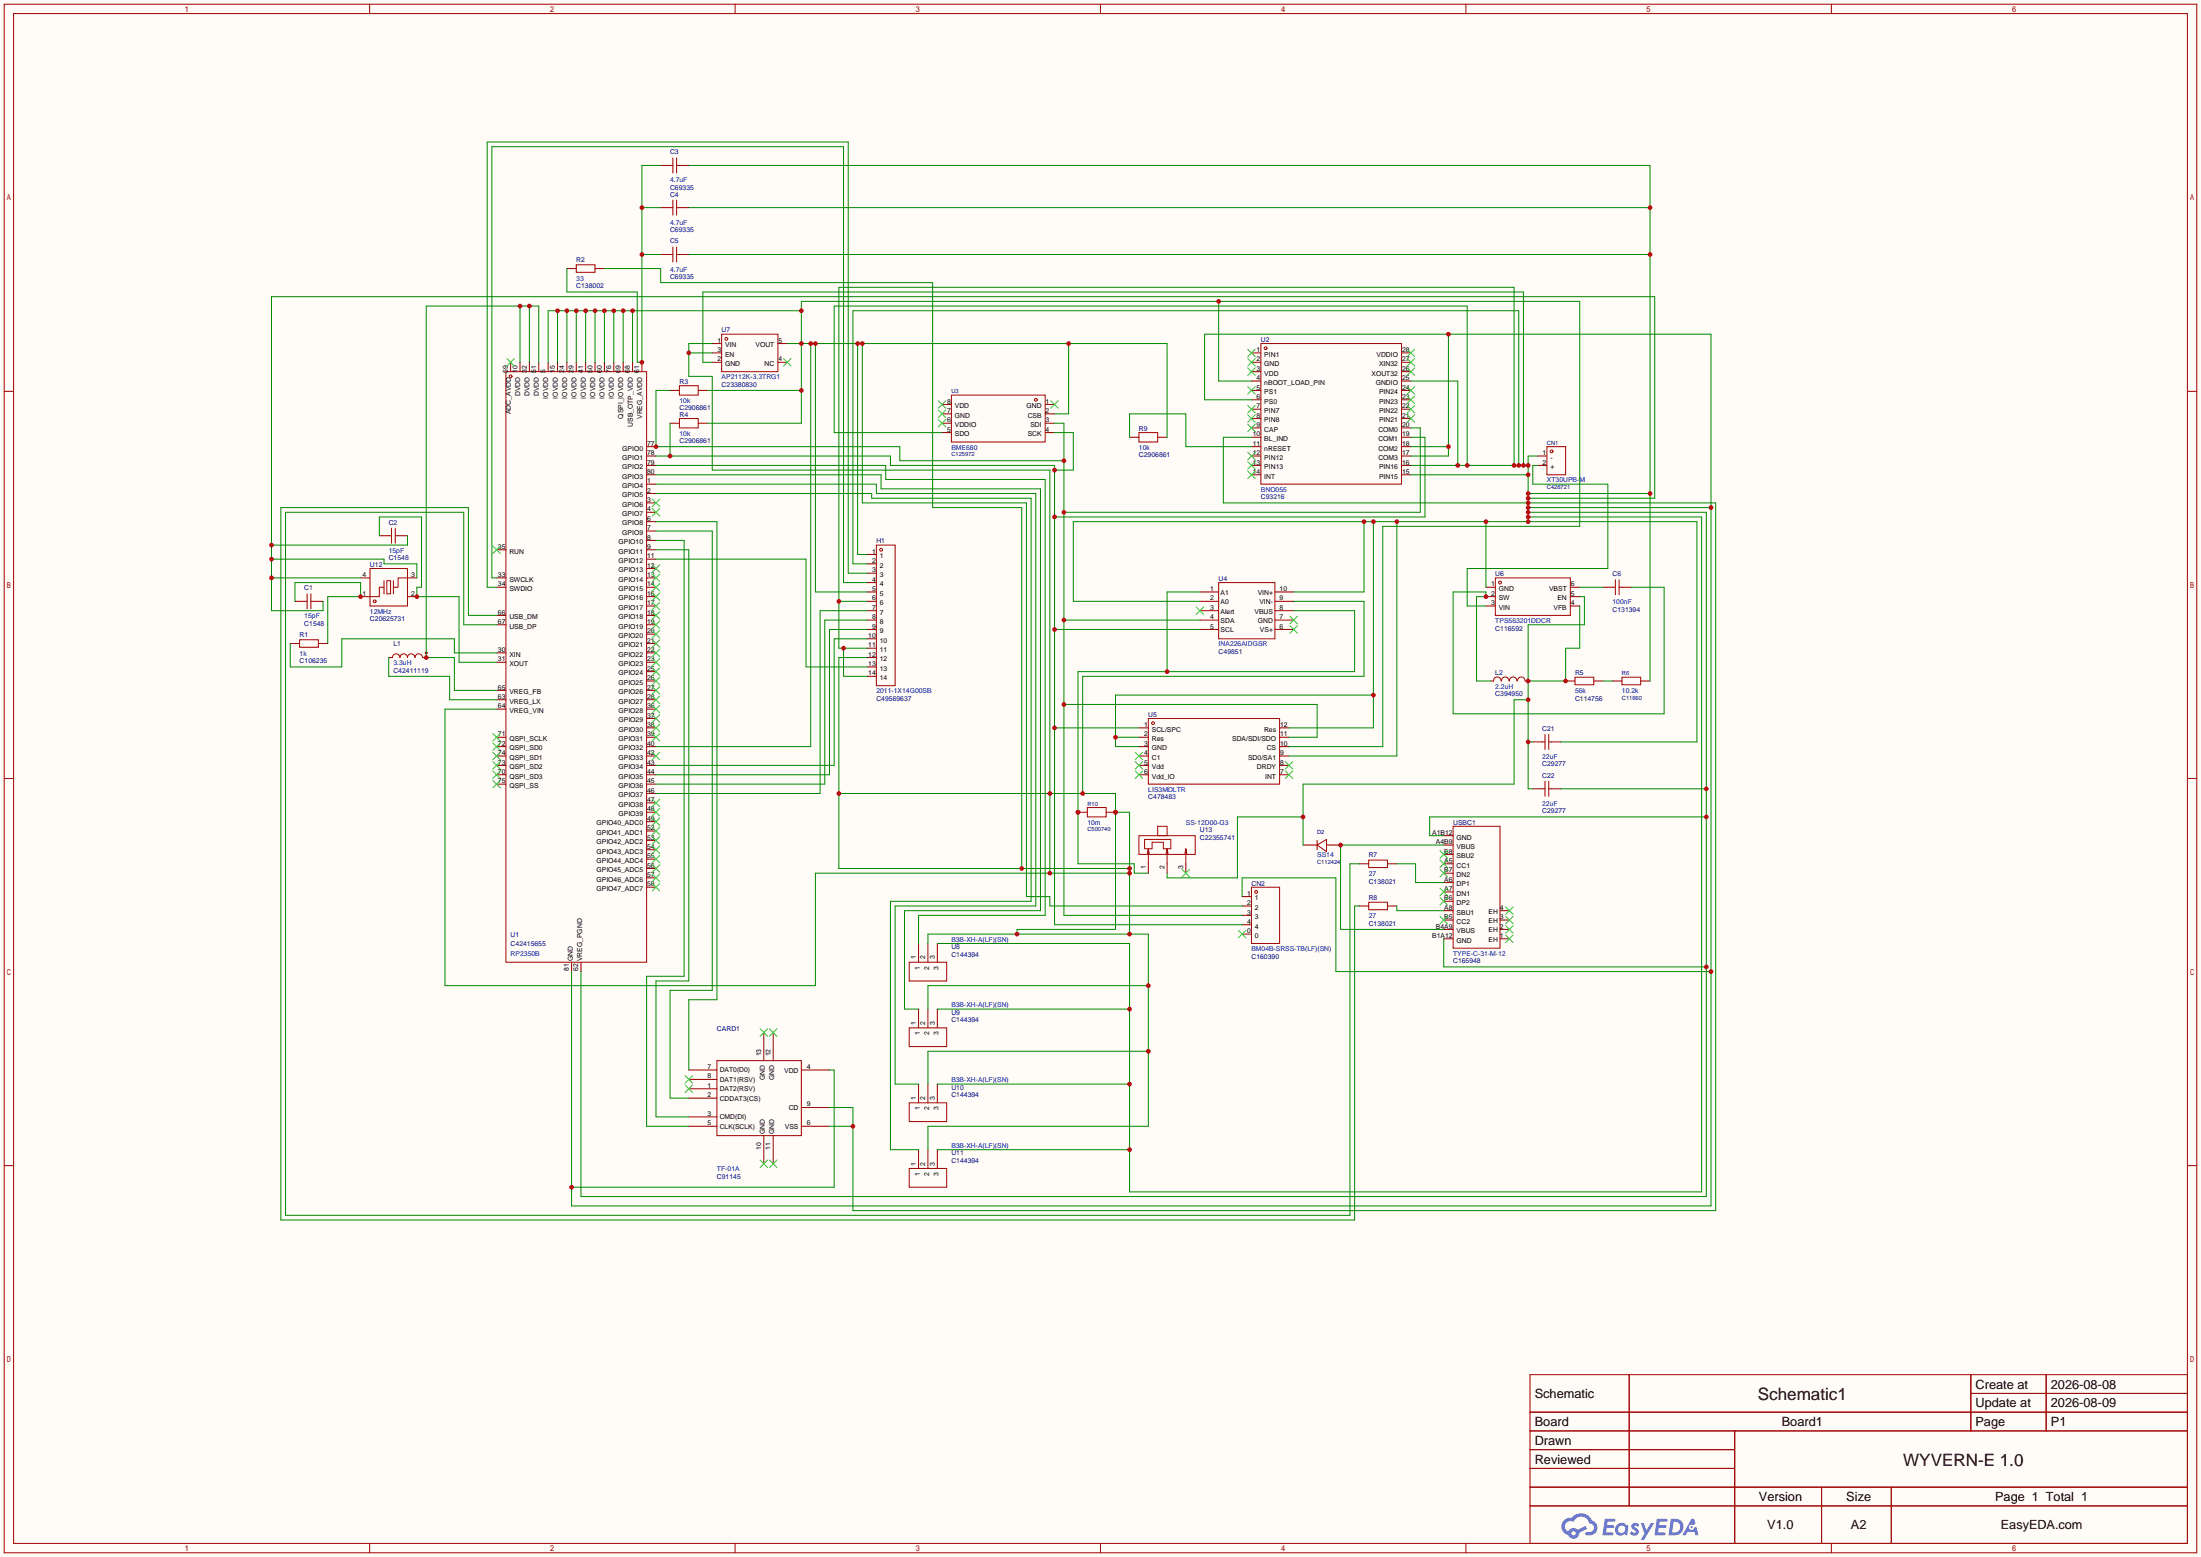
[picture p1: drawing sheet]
<svg xmlns="http://www.w3.org/2000/svg" width="596mm" height="422mm" viewBox="0 0 596 422" stroke-linecap="round" stroke-linejoin="round" font-family="sans-serif">
<path d="M0 0h596.1v421.9h-596.1z" fill="#fffcf7"/>
<g fill="none" stroke="#a10000" stroke-width=".27">
<path d="M1.1 1.1h593.9v419.7h-593.9zM3.7 3.7h588.8v414.5h-588.8zM100.1 1.1v2.6M199.1 1.1v2.6M298.1 1.1v2.6M397 1.1v2.6M496 1.1v2.6M1.1 106h2.6M592.5 106h2.5M1.1 210.9h2.6M592.5 210.9h2.5M1.1 315.8h2.6"/>
<path d="M592.5 315.8h2.5M414.4 372.5h178.1v45.7h-178.1zM441.3 372.5v35.6M533.8 372.5v15.2M533.8 377.6h58.7M554.2 372.5v15.2M414.4 382.7h178.1M414.4 387.7h178.1M414.4 392.8h55.4M414.4 397.9h55.4M469.8 387.7v30.5M100.1 418.2v2.6"/>
<path d="M199.1 418.2v2.6M298.1 418.2v2.6M397 418.2v2.6M414.4 403h178.1M414.4 408.1h178.1M493.4 403v15.2M496 418.2v2.6M512.2 403v15.2"/>
</g>
<g fill="#5487ff">
<path d="M442.1 412.9a1.3 1.3 0 0 1 1.9 .3l-.4 .6a.47 .47 0 0 0-.4-.5 .47 .47 0 0 0-.5 .3l.1 .2a1.28 1.28 0 0 1 .8 2 1.53 1.53 0 0 1-2.2-.3l.5-.6 .8 .5a.31 .31 0 0 0 .4-.3 .31 .31 0 0 0-.3-.4 1.12 1.12 0 0 1-.7-1.8z"/>
<path d="M444.4 412.7h.9l.6 2 1.2-2h.9l-2.7 4.5h-.9l1-1.6z"/>
<path d="M434.6 411.5h2.6a.4 .4 0 0 1 .4 .4 .4 .4 0 0 1-.4 .4h-1.8l-.1 1h1.6l.4 .4-.5 .4h-1.6l-.2 1.1 1.8 .1 .2 .5-.4 .2h-2.6z"/>
<path d="M448.7 411.5h2.6a.4 .4 0 0 1 .4 .4 .4 .4 0 0 1-.4 .4h-1.8l-.1 1h1.6l.4 .4-.4 .4h-1.7l-.2 1.1 1.8 .1 .2 .5-.4 .2h-2.6z"/>
<path d="M458.1 411.6h.8l.3 1.3-.6 .3a.75 .75 0 0 0-1.1 .3 .75 .75 0 0 0 .5 1.1 .75 .75 0 0 0 .9-.7l.5-.3 .6 2.4h-.8l-.3-.9h-1.8l-.5 .9h-1z"/>
<path d="M452.5 411.5l-.6 4.5h1.5a2.27 2.27 0 0 0 2.6-2.3 2.27 2.27 0 0 0-2.7-2.2zM453.3 412.3a1.5 1.5 0 0 1 1.8 1.6 1.5 1.5 0 0 1-1.9 1.3h-.3z"/>
<path d="M438 413.2a1.6 1.6 0 0 0-.4 2.3 1.6 1.6 0 0 0 2.4 .2l.7 .3 .3-2.5-.1-.2-.5-.1a1.58 1.58 0 0 0-2.4 0zM438.6 413.7a.99 .99 0 0 1 1.6 .6 .99 .99 0 0 1-1.3 1.1 .98 .98 0 0 1-.3-1.7z"/>
<path d="M423.6 411.9a2.37 2.37 0 0 0 1.1 4.1 1.54 1.54 0 0 0 1.8 .9 1.54 1.54 0 0 0 1.2-1.5l2.2-1.1-.5-.8-2 1a1.57 1.57 0 0 0-2.7 .5 1.5 1.5 0 0 1-.7-2.1 1.5 1.5 0 0 1 2.2-.5 2.27 2.27 0 0 1 2.3-1.4 2.27 2.27 0 0 1 2 1.8 1.23 1.23 0 0 1 1.2 1.6 1.23 1.23 0 0 1-1.8 .7 .47 .47 0 0 0-.5 .4 .47 .47 0 0 0 .4 .5 2.14 2.14 0 0 0 2.7-1.3 2.14 2.14 0 0 0-1.3-2.7 3.2 3.2 0 0 0-5.5-.7l-1.1 .1zM425.6 415.5a.6 .6 0 0 1 1.2 0 .6 .6 0 0 1-1.2 0z"/>
<circle cx="458.2" cy="413.8" r=".28"/>
</g>
<g fill="none" stroke="#a10000" stroke-width=".27">
<path d="M181.5 44.8h.7M181.5 56.3h.7M182.2 42.8v4.1M182.2 54.2v4.1M183.3 42.8v4.1M183.3 54.2v4.1M183.3 44.8h.7M183.3 56.3h.7M156.1 71.8h5.1v2h-5.1zM181.5 69h.7M182.2 66.9v4.1M183.3 66.9v4.1"/>
<path d="M183.3 69h.7M195.5 90.6h15.2v10.1h-15.2zM341.5 93.1h38.1v38.1h-38.1zM137 100.7h38.1v160h-38.1zM184 104.5h5.1v2.6h-5.1zM184 113.4h5.1v2.6h-5.1zM257.7 107.1h25.4v12.7h-25.4zM308.5 117.2h5.1v2.6h-5.1zM419 121h5.1v7.7h-5.1zM100.2 154.1h10.2v10.1h-10.2zM104 159.1h-1.3v2.6h-2.5M104 157.4v3.5"/>
<path d="M104.8 157.4h1v3.5h-1zM105.3 145.2h.7M106 143.1v4.1M106.6 157.4v3.5M107.1 143.1v4.1M107.1 145.2h.7M110.4 156.6h-2.6v2.5h-1.2M237.4 147.7h5v38.1h-5zM330.1 157.9h15.2v15.2h-15.2zM405 156.6h20.3v10.2h-20.3zM436.8 159.1h.7M437.5 157.1v4.1"/>
<path d="M438.5 157.1v4.1M438.5 159.1h.8M81.2 173.4h5v2h-5zM82.4 162.9h.8M83.2 160.9v4.1M84.2 160.9v4.1M84.2 162.9h.8M106.3 178.2a1.02 1.02 0 0 1 1-1 1.02 1.02 0 0 1 1 1 1.02 1.02 0 0 1 1-1 1.02 1.02 0 0 1 1.1 1 1.02 1.02 0 0 1 1-1 1.02 1.02 0 0 1 1 1 1.02 1.02 0 0 1 1-1 1.02 1.02 0 0 1 1 1M311 194.7h35.6v17.8h-35.6zM404.5 184.5a1.01 1.01 0 0 1 1-1.1 1.01 1.01 0 0 1 1 1.1M406.7 184.5a1.01 1.01 0 0 1 1-1.1 1.01 1.01 0 0 1 1 1.1M408.8 184.5a1.01 1.01 0 0 1 1-1.1 1.01 1.01 0 0 1 1.1 1.1"/>
<path d="M411 184.5a1.01 1.01 0 0 1 1-1.1 1.01 1.01 0 0 1 1 1.1M418.5 199v4.1M419.5 199v4.1M426.6 183.5h5.1v2h-5.1zM439.3 183.5h5.1v2h-5.1zM417.7 201h.8M417.7 213.7h.8M418.5 211.7v4.1M419.5 211.7v4.1M419.5 201h.7M419.5 213.7h.7M308.5 226.4h15.2v5.1h-15.2z"/>
<path d="M310 227.5h7.1v2.5h-2v-1.8h-3.1v1.8h-2zM311 230l-.2 1.3M311.3 231.3l-.3-1.3v4.1M313.6 223.9h2.5v2.5h-2.5zM316.1 230l-.3 1.3M316.4 231.3l-.3-1.3v4.1M321.2 230l-.3 1.3M321.4 231.3l-.2-1.3v4.1M356.7 229l2.6-1.5v3.3zM356.7 227.7v2.6M370.7 233h5.1v2.1h-5.1zM393.6 223.9h12.7v33h-12.7z"/>
<path d="M339 240.4h7.6v15.3h-7.6zM370.7 244.5h5.1v2h-5.1zM246.3 260.7h10.1v5.1h-10.1zM246.3 278.5h10.1v5.1h-10.1zM194.2 287.4h22.8v20.3h-22.8zM246.3 298.8h10.1v5.1h-10.1zM246.3 316.6h10.1v5.1h-10.1z"/>
<circle cx="196.7" cy="91.8" r=".38"/>
<circle cx="342.8" cy="94.4" r=".38"/>
<circle cx="138.3" cy="102" r=".38"/>
<circle cx="280.5" cy="108.3" r=".38"/>
<circle cx="420.2" cy="122.3" r=".38"/>
<circle cx="238.6" cy="149" r=".38"/>
<circle cx="406.3" cy="157.9" r=".38"/>
<circle cx="101.5" cy="162.9" r=".38"/>
<circle cx="115.4" cy="176.9" r=".25"/>
<circle cx="312.3" cy="196" r=".38"/>
<circle cx="340.2" cy="241.7" r=".38"/>
</g>
<g fill="none" stroke="#870000" stroke-width=".27">
<path d="M178.9 44.8h2.6M178.9 56.3h2.6M184 44.8h2.6M184 56.3h2.6M153.5 72.8h2.6M161.2 72.8h2.5M178.9 69h2.6M184 69h2.6M138.3 98.2v2.5M140.8 98.2v2.5M143.4 98.2v2.5M145.9 98.2v2.5"/>
<path d="M148.5 98.2v2.5M151 98.2v2.5M153.5 98.2v2.5M156.1 98.2v2.5M158.6 98.2v2.5M161.2 98.2v2.5M163.7 98.2v2.5M166.2 98.2v2.5M168.8 98.2v2.5M171.3 98.2v2.5M173.9 98.2v2.5M192.9 95.6h2.6"/>
<path d="M192.9 98.2h2.6M192.9 93.1h2.6M210.7 98.2h2.5M210.7 93.1h2.5M339 95.6h2.5M339 98.2h2.5M379.6 95.6h2.5M379.6 98.2h2.5M181.5 105.8h2.5M181.5 114.7h2.5M189.1 105.8h2.5M189.1 114.7h2.5"/>
<path d="M255.1 109.6h2.6M255.1 112.1h2.6M255.1 114.7h2.6M255.1 117.2h2.6M283.1 109.6h2.5M283.1 112.1h2.5M283.1 114.7h2.5M283.1 117.2h2.5M305.9 118.5h2.6M313.6 118.5h2.5M339 100.7h2.5M339 103.3h2.5"/>
<path d="M339 105.8h2.5M339 108.3h2.5M339 110.9h2.5M339 113.4h2.5M339 116h2.5M339 118.5h2.5M379.6 100.7h2.5M379.6 103.3h2.5M379.6 105.8h2.5M379.6 108.3h2.5M379.6 110.9h2.5M379.6 113.4h2.5"/>
<path d="M379.6 116h2.5M379.6 118.5h2.5M175.1 138.8h2.6M175.1 136.3h2.6M175.1 133.7h2.6M175.1 131.2h2.6M175.1 128.7h2.6M175.1 126.1h2.6M175.1 123.6h2.6M175.1 121h2.6M339 128.7h2.5M339 126.1h2.5"/>
<path d="M339 123.6h2.5M339 121h2.5M379.6 128.7h2.5M379.6 126.1h2.5M379.6 123.6h2.5M379.6 121h2.5M416.4 126.1h2.6M416.4 123.6h2.6M97.7 156.6h2.5M102.7 145.2h2.6M107.8 145.2h2.6M110.4 156.6h2.5"/>
<path d="M134.5 149h2.5M134.5 156.6h2.5M134.5 159.1h2.5M175.1 149h2.6M175.1 156.6h2.6M175.1 159.1h2.6M175.1 154.1h2.6M175.1 151.5h2.6M175.1 146.4h2.6M175.1 143.9h2.6M175.1 141.4h2.6M234.8 150.2h2.6"/>
<path d="M234.8 152.8h2.6M234.8 155.3h2.6M234.8 157.9h2.6M402.5 159.1h2.5M425.3 159.1h2.6M434.2 159.1h2.6M439.3 159.1h2.5M78.6 174.4h2.6M79.9 162.9h2.5M85 162.9h2.5M86.2 174.4h2.6M97.7 161.7h2.5"/>
<path d="M105.3 178.2h1M110.4 161.7h2.5M114.4 178.2h1M134.5 166.8h2.5M134.5 169.3h2.5M134.5 176.9h2.5M134.5 179.5h2.5M175.1 166.8h2.6M175.1 169.3h2.6M175.1 176.9h2.6M175.1 179.5h2.6M175.1 174.4h2.6"/>
<path d="M175.1 171.8h2.6M175.1 164.2h2.6M175.1 161.7h2.6M234.8 160.4h2.6M234.8 162.9h2.6M234.8 165.5h2.6M234.8 168h2.6M234.8 170.6h2.6M234.8 173.1h2.6M234.8 175.6h2.6M234.8 178.2h2.6M325 160.4h5.1"/>
<path d="M325 162.9h5.1M325 165.5h5.1M325 168h5.1M325 170.6h5.1M345.3 160.4h5.1M345.3 162.9h5.1M345.3 165.5h5.1M345.3 168h5.1M345.3 170.6h5.1M402.5 164.2h2.5M402.5 161.7h2.5M425.3 164.2h2.6"/>
<path d="M425.3 161.7h2.6M134.5 187.1h2.5M134.5 189.6h2.5M134.5 192.2h2.5M134.5 199.8h2.5M175.1 187.1h2.6M175.1 189.6h2.6M175.1 192.2h2.6M175.1 199.8h2.6M175.1 197.2h2.6M175.1 194.7h2.6M175.1 184.5h2.6"/>
<path d="M175.1 182h2.6M234.8 180.7h2.6M234.8 183.3h2.6M308.5 199.8h2.5M308.5 197.2h2.5M346.6 199.8h2.5M346.6 197.2h2.5M403.7 184.5h.8M413.1 184.5h.8M424.1 184.5h2.5M431.7 184.5h2.5M436.8 184.5h2.5"/>
<path d="M444.4 184.5h2.5M134.5 202.3h2.5M134.5 204.9h2.5M134.5 207.4h2.5M134.5 209.9h2.5M134.5 212.5h2.5M175.1 202.3h2.6M175.1 204.9h2.6M175.1 207.4h2.6M175.1 209.9h2.6M175.1 212.5h2.6M175.1 217.6h2.6"/>
<path d="M175.1 215h2.6M308.5 202.3h2.5M308.5 204.9h2.5M308.5 207.4h2.5M308.5 209.9h2.5M346.6 202.3h2.5M346.6 204.9h2.5M346.6 207.4h2.5M346.6 209.9h2.5M415.2 201h2.5M415.2 213.7h2.5M420.2 201h2.6"/>
<path d="M420.2 213.7h2.6M175.1 237.9h2.6M175.1 235.3h2.6M175.1 232.8h2.6M175.1 230.3h2.6M175.1 227.7h2.6M175.1 225.2h2.6M175.1 222.6h2.6M175.1 220.1h2.6M311 234.1v2.5M316.1 234.1v2.5M321.2 234.1v2.5"/>
<path d="M352.9 229h3.8M359.3 229h3.8M368.2 234.1h2.5M375.8 234.1h2.5M391 226.4h2.6M391 229h2.6M391 231.5h2.6M391 234.1h2.6M391 236.6h2.6M391 239.1h2.6M175.1 240.4h2.6M248.8 255.7v5"/>
<path d="M251.3 255.7v5M253.9 255.7v5M336.4 243h2.6M336.4 245.5h2.6M336.4 248h2.6M336.4 250.6h2.6M336.4 253.1h2.6M368.2 245.5h2.5M375.8 245.5h2.5M391 241.7h2.6M391 244.2h2.6M391 246.8h2.6"/>
<path d="M391 249.3h2.6M391 251.8h2.6M391 254.4h2.6M406.3 246.8h2.5M406.3 249.3h2.5M406.3 251.8h2.5M406.3 254.4h2.5M154.8 260.7v2.6M157.4 260.7v2.6M206.9 279.8v7.6M209.4 279.8v7.6M248.8 273.4v5.1"/>
<path d="M251.3 273.4v5.1M253.9 273.4v5.1M186.6 295h7.6M186.6 297.6h7.6M186.6 289.9h7.6M186.6 292.5h7.6M217 289.9h7.7M248.8 293.8v5M251.3 293.8v5M253.9 293.8v5M186.6 302.6h7.6M186.6 305.2h7.6"/>
<path d="M206.9 307.7v7.6M209.4 307.7v7.6M217 305.2h7.7M217 300.1h7.7M248.8 311.5v5.1M251.3 311.5v5.1M253.9 311.5v5.1"/>
</g>
<g fill="none" stroke="#3c3" stroke-width=".27">
<path d="M137.3 97.2l2 2M139.3 97.2l-2 2M212.2 97.2l2 2M214.2 97.2l-2 2M337.9 94.6l2.1 2M337.9 97.2l2.1 2M337.9 99.7l2.1 2M340 94.6l-2.1 2M340 97.2l-2.1 2M340 99.7l-2.1 2M381.1 99.7l2.1 2M381.1 97.2l2.1 2"/>
<path d="M381.1 94.6l2.1 2M383.2 99.7l-2.1 2M383.2 97.2l-2.1 2M383.2 94.6l-2.1 2M254.1 108.6l2.1 2M254.1 111.1l2.1 2.1M254.1 113.7l2.1 2M256.2 113.7l-2.1 2M256.2 108.6l-2.1 2M256.2 111.1l-2.1 2.1M284.6 108.6l2 2M286.6 108.6l-2 2"/>
<path d="M337.9 104.8l2.1 2M337.9 109.9l2.1 2M337.9 112.4l2.1 2M337.9 114.9l2.1 2.1M340 104.8l-2.1 2M340 109.9l-2.1 2M340 112.4l-2.1 2M340 114.9l-2.1 2.1M381.1 112.4l2.1 2M381.1 109.9l2.1 2M381.1 107.3l2.1 2M381.1 104.8l2.1 2"/>
<path d="M383.2 112.4l-2.1 2M383.2 109.9l-2.1 2M383.2 107.3l-2.1 2M383.2 104.8l-2.1 2M176.7 137.8l2 2M176.7 135.3l2 2M178.7 137.8l-2 2M178.7 135.3l-2 2M337.9 122.6l2.1 2M337.9 125.1l2.1 2M337.9 127.6l2.1 2.1M340 122.6l-2.1 2"/>
<path d="M340 125.1l-2.1 2M340 127.6l-2.1 2.1M133.5 148l2 2M135.5 148l-2 2M176.7 158.1l2 2M176.7 155.6l2 2M176.7 153l2 2.1M178.7 155.6l-2 2M178.7 158.1l-2 2M178.7 153l-2 2.1M176.7 178.4l2 2.1M176.7 175.9l2 2"/>
<path d="M176.7 173.4l2 2M176.7 170.8l2 2M176.7 168.3l2 2M176.7 165.7l2 2.1M176.7 163.2l2 2M176.7 160.7l2 2M178.7 160.7l-2 2M178.7 163.2l-2 2M178.7 165.7l-2 2.1M178.7 168.3l-2 2M178.7 178.4l-2 2.1M178.7 175.9l-2 2"/>
<path d="M178.7 173.4l-2 2M178.7 170.8l-2 2M324 164.5l2 2M326 164.5l-2 2M349.4 169.5l2 2.1M349.4 167l2 2M351.4 169.5l-2 2.1M351.4 167l-2 2M133.5 198.8l2 2M135.5 198.8l-2 2M176.7 198.8l2 2M176.7 196.2l2 2"/>
<path d="M176.7 193.7l2 2M176.7 191.1l2 2.1M176.7 188.6l2 2M176.7 186.1l2 2M176.7 183.5l2 2M176.7 181l2 2M178.7 198.8l-2 2M178.7 196.2l-2 2M178.7 193.7l-2 2M178.7 191.1l-2 2.1M178.7 188.6l-2 2M178.7 186.1l-2 2"/>
<path d="M178.7 183.5l-2 2M178.7 181l-2 2M133.5 201.3l2 2M133.5 203.8l2 2.1M133.5 206.4l2 2M133.5 208.9l2 2M133.5 211.5l2 2M135.5 201.3l-2 2M135.5 203.8l-2 2.1M135.5 206.4l-2 2M135.5 208.9l-2 2M135.5 211.5l-2 2"/>
<path d="M176.7 219.1l2 2M176.7 216.5l2 2.1M176.7 203.8l2 2.1M178.7 219.1l-2 2M178.7 216.5l-2 2.1M178.7 203.8l-2 2.1M307.5 203.8l2 2.1M307.5 206.4l2 2M307.5 208.9l2 2M309.5 208.9l-2 2M309.5 203.8l-2 2.1M309.5 206.4l-2 2"/>
<path d="M348.1 208.9l2 2M348.1 206.4l2 2M350.1 208.9l-2 2M350.1 206.4l-2 2M176.7 239.4l2 2M176.7 236.9l2 2M176.7 234.3l2 2M176.7 231.8l2 2M176.7 229.2l2 2.1M176.7 226.7l2 2M176.7 224.2l2 2M176.7 221.6l2 2"/>
<path d="M178.7 239.4l-2 2M178.7 236.9l-2 2M178.7 234.3l-2 2M178.7 231.8l-2 2M178.7 229.2l-2 2.1M178.7 226.7l-2 2M178.7 224.2l-2 2M178.7 221.6l-2 2M320.2 235.6l2 2M322.2 235.6l-2 2M390 230.5l2 2M390 233l2 2.1"/>
<path d="M390 235.6l2 2M392 230.5l-2 2M392 233l-2 2.1M392 235.6l-2 2M335.4 252.1l2 2M337.4 252.1l-2 2M390 240.7l2 2M390 243.2l2 2M390 248.3l2 2M392 240.7l-2 2M392 243.2l-2 2M392 248.3l-2 2"/>
<path d="M407.8 250.8l2 2.1M407.8 245.7l2 2.1M407.8 248.3l2 2M407.8 253.4l2 2M409.8 245.7l-2 2.1M409.8 248.3l-2 2M409.8 250.8l-2 2.1M409.8 253.4l-2 2M205.9 278.8l2 2M207.9 278.8l-2 2M208.4 278.8l2 2M210.4 278.8l-2 2"/>
<path d="M185.5 294l2.1 2M185.5 291.5l2.1 2M187.6 294l-2.1 2M187.6 291.5l-2.1 2M205.9 314.3l2 2.1M207.9 314.3l-2 2.1M208.4 314.3l2 2.1M210.4 314.3l-2 2.1"/>
</g>
<path d="M181.5 105.8h-3.8v15.2h66v3.8h44.5M285.6 114.7h2.6v133.3h48.2M382.1 116h2.6v22.8h-96.5M288.2 168h36.8M288.2 190.9h68.5v8.9h-7.6" fill="none" stroke="#008700" stroke-width=".27"/>
<g fill="#c00">
<circle cx="177.7" cy="121" r=".63"/>
<circle cx="288.2" cy="124.8" r=".63"/>
<circle cx="288.2" cy="138.8" r=".63"/>
<circle cx="288.2" cy="168" r=".63"/>
<circle cx="288.2" cy="190.9" r=".63"/>
</g>
<path d="M181.5 114.7v8.9M285.6 117.2h5.1v10.2h-5.1M382.1 118.5h3.9v21.6h-100.4M177.7 123.6h63.5v2.5h44.4v124.5h50.8M285.6 170.6h39.4M285.6 197.2h22.9" fill="none" stroke="#008700" stroke-width=".27"/>
<g fill="#c00">
<circle cx="181.5" cy="123.6" r=".63"/>
<circle cx="285.6" cy="127.4" r=".63"/>
<circle cx="285.6" cy="140.1" r=".63"/>
<circle cx="285.6" cy="170.6" r=".63"/>
<circle cx="285.6" cy="197.2" r=".63"/>
</g>
<g fill="none" stroke="#008700" stroke-width=".27">
<path d="M186.6 44.8h260.3v139.7M186.6 56.3h260.3M186.6 69h260.3M192.9 98.2h-2.5v-19.1h222.2v47M392.3 90.6v33h-10.2M255.1 117.2h-29.2v-34.3h171.5v43.2M305.9 118.5v-6.4h15.3v8.9h17.8M339 108.3h-12.7v-17.7h137.1v236.2h-308.6v-63.5M339 118.5h-7.7v17.8h133.4v191.7h-233.7v-27.9h-6.3M382.1 103.3h12.7v22.8M382.1 121h10.2M382.1 126.1h31.8"/>
<path d="M382.1 128.7h31.8M410.1 126.1v-48.2h-182.9v97.7h7.6M411.4 126.1v-41.9h-180.4v68.6h3.8M413.9 137.5h49.5M413.9 133.7h33M413.9 135h34.3v-54.6h-374.7v85.1h14v-2.6M413.9 138.8h48.3v185.4h-304.8v-60.9M416.4 126.1h-1.2v5.1h20.3v22.9h-38.1v10.1h5.1M416.4 123.6h-2.5v17.8M73.5 151.5h30.5v1.3h8.9v3.8M73.5 156.6h24.2M110.4 145.2v2.5h-36.9"/>
<path d="M369.4 141.4v19h-19M372 141.4v55.8h-22.9M378.3 141.4v63.5h-29.2M402.5 141.4v17.7M413.9 140.1h47v182.9h-155v-67.3h-52M227.2 162.9h7.6M228.5 175.6v7.7h6.3M325 162.9h-34.3v-21.5h168.9v59.6h-36.8M302.1 199.8h6.4M372 188.3h-69.9v14h6.4M422.8 213.7h39.4M462.2 221.4h-75v5h3.8"/>
<path d="M336.4 243v-5.1h25.4v25.4h101.6M391 254.4v7.6h71.2M253.9 273.4h52M224.7 289.9h1.2v31.8h-71.1M253.9 293.8h52M224.7 305.2h6.3M253.9 311.5h52"/>
</g>
<g fill="#c00">
<circle cx="154.8" cy="321.7" r=".63"/>
<circle cx="463.4" cy="263.3" r=".63"/>
<circle cx="463.4" cy="137.5" r=".63"/>
<circle cx="413.9" cy="137.5" r=".63"/>
<circle cx="413.9" cy="136.3" r=".63"/>
<circle cx="413.9" cy="135" r=".63"/>
<circle cx="413.9" cy="133.7" r=".63"/>
<circle cx="446.9" cy="133.7" r=".63"/>
<circle cx="446.9" cy="69" r=".63"/>
<circle cx="446.9" cy="56.3" r=".63"/>
<circle cx="413.9" cy="128.7" r=".63"/>
<circle cx="413.9" cy="126.1" r=".63"/>
<circle cx="412.6" cy="126.1" r=".63"/>
<circle cx="411.4" cy="126.1" r=".63"/>
<circle cx="410.1" cy="126.1" r=".63"/>
<circle cx="227.2" cy="162.9" r=".63"/>
<circle cx="228.5" cy="175.6" r=".63"/>
<circle cx="397.4" cy="126.1" r=".63"/>
<circle cx="394.8" cy="126.1" r=".63"/>
<circle cx="73.5" cy="147.7" r=".63"/>
<circle cx="73.5" cy="151.5" r=".63"/>
<circle cx="73.5" cy="156.6" r=".63"/>
<circle cx="231" cy="305.2" r=".63"/>
<circle cx="413.9" cy="138.8" r=".63"/>
<circle cx="413.9" cy="140.1" r=".63"/>
<circle cx="413.9" cy="141.4" r=".63"/>
<circle cx="402.5" cy="141.4" r=".63"/>
<circle cx="378.3" cy="141.4" r=".63"/>
<circle cx="372" cy="141.4" r=".63"/>
<circle cx="372" cy="188.3" r=".63"/>
<circle cx="302.1" cy="199.8" r=".63"/>
<circle cx="369.4" cy="141.4" r=".63"/>
<circle cx="305.9" cy="311.5" r=".63"/>
<circle cx="305.9" cy="293.8" r=".63"/>
<circle cx="305.9" cy="273.4" r=".63"/>
<circle cx="462.2" cy="213.7" r=".63"/>
<circle cx="462.2" cy="221.4" r=".63"/>
<circle cx="462.2" cy="262" r=".63"/>
<circle cx="392.3" cy="90.6" r=".63"/>
<circle cx="392.3" cy="121" r=".63"/>
</g>
<path d="M441.8 159.1h8.9v34.3h-57.1v-33h8.9v1.3h-2.6v22.8h3.8" fill="none" stroke="#008700" stroke-width=".27"/>
<circle cx="402.5" cy="161.7" r=".63" fill="#c00"/>
<path d="M427.9 164.2v11.4h-3.8v8.9h-10.2M427.9 161.7h1.2v7.6h-15.2v44.4h1.3M413.9 189.6h-3.8v22.9h-57.2v16.5M413.9 201h1.3M352.9 221.4h-17.7v16.5h-19.1v-1.3" fill="none" stroke="#008700" stroke-width=".27"/>
<g fill="#c00">
<circle cx="413.9" cy="184.5" r=".63"/>
<circle cx="424.1" cy="184.5" r=".63"/>
<circle cx="413.9" cy="189.6" r=".63"/>
<circle cx="352.9" cy="221.4" r=".63"/>
<circle cx="413.9" cy="201" r=".63"/>
</g>
<path d="M427.9 159.1h6.3M434.2 184.5h2.6M391 229h-27.9v22.8h27.9" fill="none" stroke="#008700" stroke-width=".27"/>
<circle cx="363.1" cy="229" r=".63" fill="#c00"/>
<g fill="none" stroke="#008700" stroke-width=".27">
<path d="M151 84.2v14M153.5 84.2v14M156.1 84.2v14M158.6 84.2v14M161.2 84.2v14M163.7 84.2v14M166.2 84.2v14M168.8 84.2v14M171.3 84.2v14M213.2 93.1h102.9v25.4M217 84.2h-68.5v14M219.6 93.1v109.2h-41.9"/>
<path d="M220.9 93.1v67.3h13.9M232.3 93.1v57.1h2.5M233.6 93.1v43.2h44.4v106.7h6.4v2.5h52M289.4 93.1v19h-3.8M330.1 81.7v21.6h8.9M191.6 114.7h25.4v-33h210.9v60.9h-53.4v59.7h-25.4M191.6 105.8h25.4"/>
</g>
<g fill="#c00">
<circle cx="220.9" cy="93.1" r=".63"/>
<circle cx="232.3" cy="93.1" r=".63"/>
<circle cx="233.6" cy="93.1" r=".63"/>
<circle cx="289.4" cy="93.1" r=".63"/>
<circle cx="219.6" cy="93.1" r=".63"/>
<circle cx="217" cy="93.1" r=".63"/>
<circle cx="217" cy="84.2" r=".63"/>
<circle cx="330.1" cy="81.7" r=".63"/>
<circle cx="171.3" cy="84.2" r=".63"/>
<circle cx="168.8" cy="84.2" r=".63"/>
<circle cx="166.2" cy="84.2" r=".63"/>
<circle cx="163.7" cy="84.2" r=".63"/>
<circle cx="161.2" cy="84.2" r=".63"/>
<circle cx="158.6" cy="84.2" r=".63"/>
<circle cx="156.1" cy="84.2" r=".63"/>
<circle cx="153.5" cy="84.2" r=".63"/>
<circle cx="151" cy="84.2" r=".63"/>
<circle cx="217" cy="105.8" r=".63"/>
</g>
<path d="M163.7 72.8h15.2v3.8h73.7v60.9h24.1v97.8M186.6 95.6h6.3M192.9 93.1h-6.3v8.9h6.3v25.4h91.5v109.2M234.8 178.2h-7.6v57.1h78.7M350.4 162.9h19v20.4h-76.2v31.7M134.5 192.2h-14v74.9h100.4v-30.5h85M227.2 215h74.9v36.8h-26.6v1.3M302.1 220.1h3.8v33M251.3 255.7v-2.6h59.7v52.1h-59.7v6.3M311 267.1h-59.7v6.3M311 284.9h-59.7v8.9" fill="none" stroke="#008700" stroke-width=".27"/>
<g fill="#c00">
<circle cx="186.6" cy="95.6" r=".63"/>
<circle cx="284.4" cy="215" r=".63"/>
<circle cx="293.2" cy="215" r=".63"/>
<circle cx="302.1" cy="220.1" r=".63"/>
<circle cx="275.5" cy="253.1" r=".63"/>
<circle cx="305.9" cy="253.1" r=".63"/>
<circle cx="305.9" cy="236.6" r=".63"/>
<circle cx="305.9" cy="235.3" r=".63"/>
<circle cx="276.7" cy="235.3" r=".63"/>
<circle cx="227.2" cy="215" r=".63"/>
<circle cx="284.4" cy="236.6" r=".63"/>
<circle cx="311" cy="267.1" r=".63"/>
<circle cx="311" cy="284.9" r=".63"/>
</g>
<path d="M325 160.4h-8.9v21.6M350.4 165.5h16.5v16.5h-74.9v52.1h15.2v2.5h3.8" fill="none" stroke="#008700" stroke-width=".27"/>
<g fill="#c00">
<circle cx="292" cy="220.1" r=".63"/>
<circle cx="316.1" cy="182" r=".63"/>
</g>
<path d="M140.8 82.9v15.3M143.4 82.9v15.3M145.9 98.2v-15.3h-30.5v95.3h7.7v8.9h11.4M105.3 178.2v5.1h16.5v6.3h12.7" fill="none" stroke="#008700" stroke-width=".27"/>
<g fill="#c00">
<circle cx="115.4" cy="178.2" r=".63"/>
<circle cx="140.8" cy="82.9" r=".63"/>
<circle cx="143.4" cy="82.9" r=".63"/>
</g>
<path d="M173.9 56.3h5M178.9 44.8h-5v53.4h-1.3v-19.1h-19.1v-6.3M173.9 69h5" fill="none" stroke="#008700" stroke-width=".27"/>
<g fill="#c00">
<circle cx="173.9" cy="56.3" r=".63"/>
<circle cx="173.9" cy="69" r=".63"/>
<circle cx="173.9" cy="98.2" r=".63"/>
</g>
<path d="M79.9 162.9v-5h17.8v3.8h-8.9v12.7" fill="none" stroke="#008700" stroke-width=".27"/>
<circle cx="97.7" cy="161.7" r=".63" fill="#c00"/>
<path d="M102.7 145.2v-5.1h11.5v19h-1.3v2.6h11.4v17.8h10.2M78.6 174.4v6.3h14v-7.6h30.5v3.8h11.4" fill="none" stroke="#008700" stroke-width=".27"/>
<circle cx="112.9" cy="161.7" r=".63" fill="#c00"/>
<g fill="none" stroke="#008700" stroke-width=".27">
<path d="M177.7 131.2h59.7v2.5h43.1v111.8h-38.1v48.3h6.4M177.7 128.7h60.9v3.8h43.2v114.3h-36.8v26.6h3.8M177.7 126.1h62.2v3.8h43.2v118.1h-34.3v7.7M177.7 133.7h58.4v1.3h43.2v109.2h-38.1v67.3h7.6M134.5 156.6h-1.3v-116.8h95.3v118.1h6.3M177.7 151.5h40.6v29.2h16.5M177.7 146.4h7.6v118.1h-10.2v40.7h11.5M177.7 149h8.9v116.8h-8.9v36.8h8.9M177.7 141.4h16.5v129.5h-7.6v19M177.7 143.9h15.2v124.5h-11.4v29.2h5.1M234.8 155.3h-5.1v-116.8h-97.7v120.6h2.5M134.5 169.3h-8.9v-30.5h-48.3v190.5h288.3v-95.2h2.6"/>
<path d="M134.5 166.8h-7.6v-29.3h-50.8v193.1h290.8v-85.1h1.3M234.8 165.5h-12.7v49.5h-44.4M234.8 168h-11.4v44.5h-45.7M234.8 170.6h-10.1v39.3h-47M234.8 173.1h-8.9v34.3h-48.2M378.3 234.1h5.1v5h7.6M378.3 245.5v1.3h12.7"/>
</g>
<path d="M292 220.1h2.5" fill="none" stroke="#870000" stroke-width=".27"/>
<circle cx="292" cy="220.1" r=".63" fill="#c00"/>
<path d="M299.6 220.1h2.5" fill="none" stroke="#870000" stroke-width=".27"/>
<circle cx="302.1" cy="220.1" r=".63" fill="#c00"/>
<path d="M294.5 218.8h5.1v2.6h-5.1z" fill="none" stroke="#a10000" stroke-width=".27"/>
<g font-size="4.6">
<text x="476.1" y="379.4">Schematic1</text>
<text x="515.5" y="397.2">WYVERN-E 1.0</text>
</g>
<g font-size="3.5">
<text x="535.1" y="376.3">Create at</text>
<text x="555.5" y="376.3">2026-08-08</text>
<text x="415.7" y="378.8">Schematic</text>
<text x="535.1" y="381.4">Update at</text>
<text x="555.5" y="381.4">2026-08-09</text>
<text x="415.7" y="386.5">Board</text>
<text x="482.6" y="386.5">Board1</text>
<text x="555.5" y="386.5">P1</text>
<text x="415.7" y="391.5">Drawn</text>
<text x="415.7" y="396.6">Reviewed</text>
<text x="476.4" y="406.8">Version</text>
<text x="500.1" y="406.8">Size</text>
<text x="478.7" y="414.4">V1.0</text>
<text x="501.3" y="414.4">A2</text>
</g>
<g font-size="3.4">
<text x="535.1" y="386.4">Page</text>
<text x="540.4" y="406.7">Page 1 Total 1</text>
<text x="541.9" y="414.4">EasyEDA.com</text>
</g>
<g font-size="1.8" fill="#000080">
<text x="181.5" y="41.8">C3</text>
<text x="181.5" y="51.5">C69335</text>
<text x="181.5" y="53.3">C4</text>
<text x="181.5" y="62.9">C69335</text>
<text x="181.5" y="66">C5</text>
<text x="156.1" y="71">R2</text>
<text x="181.5" y="75.6">C69335</text>
<text x="156.1" y="78.2">C138002</text>
<text x="195.5" y="90.1">U7</text>
<text x="341.5" y="92.6">U2</text>
<text x="184" y="104.1">R3</text>
<text x="195.5" y="104.8">C23380830</text>
<text x="184" y="111.2">C2906861</text>
<text x="184" y="112.9">R4</text>
<text x="308.5" y="116.8">R9</text>
<text x="184" y="120.1">C2906861</text>
<text x="308.5" y="123.9">C2906861</text>
<text x="341.5" y="135.3">C93216</text>
<text x="105.3" y="142.2">C2</text>
<text x="237.4" y="147.2">H1</text>
<text x="100.2" y="153.6">U12</text>
<text x="105.3" y="151.8">C1548</text>
<text x="82.4" y="159.9">C1</text>
<text x="330.1" y="157.4">U4</text>
<text x="405" y="156.1">U6</text>
<text x="436.8" y="156.1">C6</text>
<text x="436.8" y="165.8">C131394</text>
<text x="81.2" y="172.6">R1</text>
<text x="82.4" y="169.6">C1548</text>
<text x="100.2" y="168.3">C20625731</text>
<text x="405" y="170.9">C116592</text>
<text x="81.2" y="179.8">C106235</text>
<text x="106.6" y="175.2">L1</text>
<text x="330.1" y="177.2">C49851</text>
<text x="106.6" y="182.3">C42411119</text>
<text x="405" y="182.8">L2</text>
<text x="426.6" y="182.8">R5</text>
<text x="237.4" y="189.9">C49569637</text>
<text x="405" y="188.6">C394950</text>
<text x="426.6" y="189.9">C114756</text>
<text x="311" y="194.2">U5</text>
<text x="417.7" y="198">C21</text>
<text x="417.7" y="207.7">C29277</text>
<text x="417.7" y="210.7">C22</text>
<text x="311" y="216.6">C478483</text>
<text x="417.7" y="220.4">C29277</text>
<text x="325" y="225.5">U13</text>
<text x="325" y="227.5">C22355741</text>
<text x="393.6" y="223.4">USBC1</text>
<text x="370.7" y="232.3">R7</text>
<text x="339" y="239.9">CN2</text>
<text x="370.7" y="239.4">C138021</text>
<text x="370.7" y="243.8">R8</text>
<text x="370.7" y="250.9">C138021</text>
<text x="138.3" y="253.9">U1</text>
<text x="138.3" y="256.5">C42415655</text>
<text x="257.7" y="257.2">U8</text>
<text x="257.7" y="259.3">C144394</text>
<text x="339" y="259.8">C160390</text>
<text x="393.6" y="261">C165948</text>
<text x="257.7" y="275">U9</text>
<text x="194.2" y="279.3">CARD1</text>
<text x="257.7" y="277">C144394</text>
<text x="257.7" y="295.3">U10</text>
<text x="257.7" y="297.4">C144394</text>
<text x="257.7" y="313.1">U11</text>
<text x="257.7" y="315.1">C144394</text>
<text x="194.2" y="319.5">C91145</text>
</g>
<g font-size="1.8" fill="#00f">
<text x="181.5" y="49.4">4.7uF</text>
<text x="181.5" y="60.9">4.7uF</text>
<text x="156.1" y="76.1">33</text>
<text x="181.5" y="73.6">4.7uF</text>
<text x="195.5" y="102.8">AP2112K-3.3TRG1</text>
<text x="184" y="109.1">10k</text>
<text x="184" y="118">10k</text>
<text x="257.7" y="121.8">BME680</text>
<text x="308.5" y="121.8">10k</text>
<text x="419" y="130.7">XT30UPB-M</text>
<text x="341.5" y="133.3">BNO055</text>
<text x="105.3" y="149.8">15pF</text>
<text x="82.4" y="167.6">15pF</text>
<text x="100.2" y="166.3">12MHz</text>
<text x="436.8" y="163.7">100nF</text>
<text x="405" y="168.8">TPS563201DDCR</text>
<text x="81.2" y="177.7">1k</text>
<text x="330.1" y="175.2">INA226AIDGSR</text>
<text x="106.6" y="180.3">3.3uH</text>
<text x="237.4" y="187.9">2011-1X14G00SB</text>
<text x="405" y="186.6">2.2uH</text>
<text x="426.6" y="187.9">56k</text>
<text x="439.3" y="187.9">10.2k</text>
<text x="417.7" y="205.7">22uF</text>
<text x="311" y="214.5">LIS3MDLTR</text>
<text x="417.7" y="218.4">22uF</text>
<text x="294.5" y="223.4">10m</text>
<text x="321.2" y="223.4">SS-12D00-G3</text>
<text x="356.7" y="232.3">SS14</text>
<text x="370.7" y="237.4">27</text>
<text x="370.7" y="248.8">27</text>
<text x="257.7" y="255.2">B3B-XH-A(LF)(SN)</text>
<text x="339" y="257.7">BM04B-SRSS-TB(LF)(SN)</text>
<text x="138.3" y="259">RP2350B</text>
<text x="393.6" y="259">TYPE-C-31-M-12</text>
<text x="257.7" y="273">B3B-XH-A(LF)(SN)</text>
<text x="257.7" y="293.3">B3B-XH-A(LF)(SN)</text>
<text x="257.7" y="311.1">B3B-XH-A(LF)(SN)</text>
<text x="194.2" y="317.4">TF-01A</text>
</g>
<g font-size="1.8">
<text x="194.3" y="92.9">1</text>
<text x="194.3" y="95.4">3</text>
<text x="196.4" y="94.1">VIN</text>
<text x="204.6" y="94.1">VOUT</text>
<text x="210.8" y="92.9">5</text>
<text x="340.3" y="95.4">1</text>
<text x="379.7" y="95.4">28</text>
<text x="137.6" y="101.1" transform="rotate(-90 137.6 101.1)">59</text>
<text x="140.1" y="101.1" transform="rotate(-90 140.1 101.1)">10</text>
<text x="142.7" y="101.1" transform="rotate(-90 142.7 101.1)">32</text>
<text x="145.2" y="101.1" transform="rotate(-90 145.2 101.1)">51</text>
<text x="147.7" y="101.1" transform="rotate(-90 147.7 101.1)">5</text>
<text x="150.3" y="101.1" transform="rotate(-90 150.3 101.1)">15</text>
<text x="152.8" y="101.1" transform="rotate(-90 152.8 101.1)">24</text>
<text x="155.4" y="101.1" transform="rotate(-90 155.4 101.1)">29</text>
<text x="157.9" y="101.1" transform="rotate(-90 157.9 101.1)">41</text>
<text x="160.4" y="101.1" transform="rotate(-90 160.4 101.1)">50</text>
<text x="163" y="101.1" transform="rotate(-90 163 101.1)">60</text>
<text x="165.5" y="101.1" transform="rotate(-90 165.5 101.1)">76</text>
<text x="168.1" y="101.1" transform="rotate(-90 168.1 101.1)">69</text>
<text x="170.6" y="101.1" transform="rotate(-90 170.6 101.1)">68</text>
<text x="173.1" y="101.1" transform="rotate(-90 173.1 101.1)">61</text>
<text x="194.3" y="97.9">2</text>
<text x="196.4" y="99.2">GND</text>
<text x="196.4" y="96.7">EN</text>
<text x="207.1" y="99.2">NC</text>
<text x="210.8" y="97.9">4</text>
<text x="340.3" y="97.9">2</text>
<text x="340.3" y="100.5">3</text>
<text x="342.4" y="96.7">PIN1</text>
<text x="342.4" y="99.2">GND</text>
<text x="342.4" y="101.8">VDD</text>
<text x="371.5" y="101.8">XOUT32</text>
<text x="372.8" y="96.7">VDDIO</text>
<text x="373.5" y="99.2">XIN32</text>
<text x="379.7" y="100.5">26</text>
<text x="379.7" y="97.9">27</text>
<text x="140.9" y="107.4" transform="rotate(-90 140.9 107.4)">DVDD</text>
<text x="143.4" y="107.4" transform="rotate(-90 143.4 107.4)">DVDD</text>
<text x="146" y="107.4" transform="rotate(-90 146 107.4)">DVDD</text>
<text x="148.5" y="108" transform="rotate(-90 148.5 108)">IOVDD</text>
<text x="151" y="108" transform="rotate(-90 151 108)">IOVDD</text>
<text x="153.6" y="108" transform="rotate(-90 153.6 108)">IOVDD</text>
<text x="156.1" y="108" transform="rotate(-90 156.1 108)">IOVDD</text>
<text x="158.7" y="108" transform="rotate(-90 158.7 108)">IOVDD</text>
<text x="161.2" y="108" transform="rotate(-90 161.2 108)">IOVDD</text>
<text x="163.7" y="108" transform="rotate(-90 163.7 108)">IOVDD</text>
<text x="166.3" y="108" transform="rotate(-90 166.3 108)">IOVDD</text>
<text x="340.3" y="103">4</text>
<text x="340.3" y="105.6">5</text>
<text x="342.4" y="104.3">nBOOT_LOAD_PIN</text>
<text x="342.4" y="106.8">PS1</text>
<text x="372.6" y="104.3">GNDIO</text>
<text x="373.5" y="106.8">PIN24</text>
<text x="379.7" y="105.6">24</text>
<text x="379.7" y="103">25</text>
<text x="138.3" y="112.2" transform="rotate(-90 138.3 112.2)">ADC_AVDD</text>
<text x="168.8" y="113.4" transform="rotate(-90 168.8 113.4)">QSPI_IOVDD</text>
<text x="173.9" y="113.5" transform="rotate(-90 173.9 113.5)">VREG_AVDD</text>
<text x="256.5" y="109.4">8</text>
<text x="256.5" y="111.9">7</text>
<text x="258.6" y="110.6">VDD</text>
<text x="258.6" y="113.2">GND</text>
<text x="278" y="110.6">GND</text>
<text x="278.3" y="113.2">CSB</text>
<text x="283.2" y="111.9">2</text>
<text x="283.2" y="109.4">1</text>
<text x="340.3" y="108.1">6</text>
<text x="340.3" y="110.6">7</text>
<text x="340.3" y="113.2">8</text>
<text x="342.4" y="109.4">PS0</text>
<text x="342.4" y="111.9">PIN7</text>
<text x="373.5" y="111.9">PIN22</text>
<text x="373.5" y="109.4">PIN23</text>
<text x="379.7" y="113.2">21</text>
<text x="379.7" y="110.6">22</text>
<text x="379.7" y="108.1">23</text>
<text x="171.4" y="115.7" transform="rotate(-90 171.4 115.7)">USB_OTP_VDD</text>
<text x="256.5" y="114.5">6</text>
<text x="256.5" y="117">5</text>
<text x="258.6" y="115.7">VDDIO</text>
<text x="258.6" y="118.3">SDO</text>
<text x="278.3" y="118.3">SCK</text>
<text x="279.1" y="115.7">SDI</text>
<text x="283.2" y="117">4</text>
<text x="283.2" y="114.5">3</text>
<text x="339.3" y="118.3">10</text>
<text x="340.3" y="115.7">9</text>
<text x="342.4" y="114.5">PIN8</text>
<text x="342.4" y="117">CAP</text>
<text x="342.4" y="119.5">BL_IND</text>
<text x="373.3" y="119.5">COM1</text>
<text x="373.3" y="117">COM0</text>
<text x="373.5" y="114.5">PIN21</text>
<text x="379.7" y="118.3">19</text>
<text x="379.7" y="115.7">20</text>
<text x="168.5" y="124.6">GPIO1</text>
<text x="168.5" y="122.1">GPIO0</text>
<text x="175.3" y="125.9">79</text>
<text x="175.3" y="123.3">78</text>
<text x="175.3" y="120.8">77</text>
<text x="339.3" y="120.8">11</text>
<text x="339.3" y="123.3">12</text>
<text x="339.3" y="125.9">13</text>
<text x="342.4" y="122.1">nRESET</text>
<text x="342.4" y="124.6">PIN12</text>
<text x="373.3" y="124.6">COM3</text>
<text x="373.3" y="122.1">COM2</text>
<text x="379.7" y="125.9">16</text>
<text x="379.7" y="123.3">17</text>
<text x="379.7" y="120.8">18</text>
<text x="417.8" y="123.3">1</text>
<text x="417.8" y="125.9">2</text>
<text x="419.9" y="124.6">-</text>
<text x="168.5" y="129.7">GPIO3</text>
<text x="168.5" y="127.2">GPIO2</text>
<text x="175.3" y="131">1</text>
<text x="175.3" y="128.4">80</text>
<text x="339.3" y="128.4">14</text>
<text x="342.4" y="127.2">PIN13</text>
<text x="342.4" y="129.7">INT</text>
<text x="373.5" y="129.7">PIN15</text>
<text x="373.5" y="127.2">PIN16</text>
<text x="379.7" y="128.4">15</text>
<text x="419.9" y="127.2">+</text>
<text x="168.5" y="137.3">GPIO6</text>
<text x="168.5" y="134.8">GPIO5</text>
<text x="168.5" y="132.2">GPIO4</text>
<text x="175.3" y="136">3</text>
<text x="175.3" y="133.5">2</text>
<text x="168.5" y="142.4">GPIO8</text>
<text x="168.5" y="139.9">GPIO7</text>
<text x="175.3" y="143.7">7</text>
<text x="175.3" y="141.1">6</text>
<text x="175.3" y="138.6">4</text>
<text x="134.9" y="148.7">35</text>
<text x="167.5" y="147.5">GPIO10</text>
<text x="168.5" y="144.9">GPIO9</text>
<text x="175.3" y="148.7">9</text>
<text x="175.3" y="146.2">8</text>
<text x="138" y="150">RUN</text>
<text x="167.5" y="155.1">GPIO13</text>
<text x="167.5" y="152.6">GPIO12</text>
<text x="167.5" y="150">GPIO11</text>
<text x="175.3" y="153.8">12</text>
<text x="175.3" y="151.3">11</text>
<text x="236.2" y="150">1</text>
<text x="236.2" y="152.6">2</text>
<text x="236.2" y="155.1">3</text>
<text x="238.3" y="151.3">1</text>
<text x="238.3" y="153.8">2</text>
<text x="98.2" y="161.4">1</text>
<text x="98.2" y="156.4">4</text>
<text x="111.4" y="156.4">3</text>
<text x="111.4" y="161.4">2</text>
<text x="134.9" y="156.4">33</text>
<text x="134.9" y="158.9">34</text>
<text x="138" y="157.6">SWCLK</text>
<text x="138" y="160.2">SWDIO</text>
<text x="167.5" y="160.2">GPIO15</text>
<text x="167.5" y="157.6">GPIO14</text>
<text x="175.3" y="161.4">16</text>
<text x="175.3" y="158.9">14</text>
<text x="175.3" y="156.4">13</text>
<text x="236.2" y="157.6">4</text>
<text x="236.2" y="160.2">5</text>
<text x="238.3" y="156.4">3</text>
<text x="238.3" y="158.9">4</text>
<text x="238.3" y="161.4">5</text>
<text x="327.8" y="160.2">1</text>
<text x="330.6" y="161.2">A1</text>
<text x="340.6" y="161.2">VIN+</text>
<text x="346.6" y="160.2">10</text>
<text x="403.8" y="158.9">1</text>
<text x="403.8" y="161.4">2</text>
<text x="405.9" y="160.2">GND</text>
<text x="419.6" y="160.2">VBST</text>
<text x="425.4" y="161.4">5</text>
<text x="425.4" y="158.9">6</text>
<text x="134.9" y="166.5">66</text>
<text x="138" y="167.8">USB_DM</text>
<text x="167.5" y="167.8">GPIO18</text>
<text x="167.5" y="165.3">GPIO17</text>
<text x="167.5" y="162.7">GPIO16</text>
<text x="175.3" y="166.5">18</text>
<text x="175.3" y="164">17</text>
<text x="236.2" y="162.7">6</text>
<text x="236.2" y="165.3">7</text>
<text x="236.2" y="167.8">8</text>
<text x="238.3" y="164">6</text>
<text x="238.3" y="166.5">7</text>
<text x="327.8" y="162.7">2</text>
<text x="327.8" y="165.3">3</text>
<text x="327.8" y="167.8">4</text>
<text x="330.6" y="163.7">A0</text>
<text x="330.6" y="166.3">Alert</text>
<text x="339.8" y="166.3">VBUS</text>
<text x="341.1" y="163.7">VIN-</text>
<text x="346.6" y="167.8">7</text>
<text x="346.6" y="165.3">8</text>
<text x="346.6" y="162.7">9</text>
<text x="403.8" y="164">3</text>
<text x="405.9" y="162.7">SW</text>
<text x="405.9" y="165.3">VIN</text>
<text x="420.8" y="165.3">VFB</text>
<text x="421.8" y="162.7">EN</text>
<text x="425.4" y="164">4</text>
<text x="134.9" y="169.1">67</text>
<text x="138" y="170.3">USB_DP</text>
<text x="167.5" y="172.9">GPIO20</text>
<text x="167.5" y="170.3">GPIO19</text>
<text x="175.3" y="171.6">20</text>
<text x="175.3" y="169.1">19</text>
<text x="235.2" y="172.9">10</text>
<text x="236.2" y="170.3">9</text>
<text x="238.3" y="169.1">8</text>
<text x="238.3" y="171.6">9</text>
<text x="327.8" y="170.3">5</text>
<text x="330.6" y="168.8">SDA</text>
<text x="330.6" y="171.3">SCL</text>
<text x="340.7" y="168.8">GND</text>
<text x="341.3" y="171.3">VS+</text>
<text x="346.6" y="170.3">6</text>
<text x="134.9" y="176.7">30</text>
<text x="134.9" y="179.2">31</text>
<text x="138" y="178">XIN</text>
<text x="167.5" y="178">GPIO22</text>
<text x="167.5" y="175.4">GPIO21</text>
<text x="175.3" y="179.2">23</text>
<text x="175.3" y="176.7">22</text>
<text x="175.3" y="174.1">21</text>
<text x="235.2" y="175.4">11</text>
<text x="235.2" y="178">12</text>
<text x="238.3" y="174.1">10</text>
<text x="238.3" y="176.7">11</text>
<text x="238.3" y="179.2">12</text>
<text x="138" y="180.5">XOUT</text>
<text x="167.5" y="185.6">GPIO25</text>
<text x="167.5" y="183">GPIO24</text>
<text x="167.5" y="180.5">GPIO23</text>
<text x="175.3" y="184.3">26</text>
<text x="175.3" y="181.8">25</text>
<text x="235.2" y="180.5">13</text>
<text x="235.2" y="183">14</text>
<text x="238.3" y="181.8">13</text>
<text x="238.3" y="184.3">14</text>
<text x="134.9" y="186.8">65</text>
<text x="134.9" y="189.4">63</text>
<text x="134.9" y="191.9">64</text>
<text x="138" y="188.1">VREG_FB</text>
<text x="138" y="190.7">VREG_LX</text>
<text x="167.5" y="190.7">GPIO27</text>
<text x="167.5" y="188.1">GPIO26</text>
<text x="175.3" y="191.9">36</text>
<text x="175.3" y="189.4">28</text>
<text x="175.3" y="186.8">27</text>
<text x="138" y="193.2">VREG_VIN</text>
<text x="167.5" y="195.7">GPIO29</text>
<text x="167.5" y="193.2">GPIO28</text>
<text x="175.3" y="197">38</text>
<text x="175.3" y="194.5">37</text>
<text x="309.9" y="197">1</text>
<text x="346.7" y="197">12</text>
<text x="134.9" y="199.5">71</text>
<text x="134.9" y="202.1">72</text>
<text x="138" y="200.8">QSPI_SCLK</text>
<text x="138" y="203.4">QSPI_SD0</text>
<text x="167.5" y="203.4">GPIO32</text>
<text x="167.5" y="200.8">GPIO31</text>
<text x="167.5" y="198.3">GPIO30</text>
<text x="175.3" y="202.1">40</text>
<text x="175.3" y="199.5">39</text>
<text x="309.9" y="199.5">2</text>
<text x="309.9" y="202.1">3</text>
<text x="312" y="198.3">SCL/SPC</text>
<text x="312" y="200.8">Res</text>
<text x="312" y="203.4">GND</text>
<text x="333.7" y="200.8">SDA/SDI/SDO</text>
<text x="342.4" y="198.3">Res</text>
<text x="343.1" y="203.4">CS</text>
<text x="346.7" y="202.1">10</text>
<text x="346.7" y="199.5">11</text>
<text x="134.9" y="204.6">74</text>
<text x="134.9" y="207.2">73</text>
<text x="134.9" y="209.7">70</text>
<text x="138" y="205.9">QSPI_SD1</text>
<text x="138" y="208.4">QSPI_SD2</text>
<text x="167.5" y="208.4">GPIO34</text>
<text x="167.5" y="205.9">GPIO33</text>
<text x="175.3" y="209.7">44</text>
<text x="175.3" y="207.2">43</text>
<text x="175.3" y="204.6">42</text>
<text x="309.9" y="204.6">4</text>
<text x="309.9" y="207.2">5</text>
<text x="309.9" y="209.7">6</text>
<text x="312" y="205.9">C1</text>
<text x="312" y="208.4">Vdd</text>
<text x="338" y="205.9">SD0/SA1</text>
<text x="340.4" y="208.4">DRDY</text>
<text x="346.7" y="209.7">7</text>
<text x="346.7" y="207.2">8</text>
<text x="346.7" y="204.6">9</text>
<text x="134.9" y="212.2">75</text>
<text x="138" y="211">QSPI_SD3</text>
<text x="138" y="213.5">QSPI_SS</text>
<text x="167.5" y="213.5">GPIO36</text>
<text x="167.5" y="211">GPIO35</text>
<text x="175.3" y="214.8">46</text>
<text x="175.3" y="212.2">45</text>
<text x="312" y="211">Vdd_IO</text>
<text x="342.7" y="211">INT</text>
<text x="167.5" y="221.1">GPIO39</text>
<text x="167.5" y="218.6">GPIO38</text>
<text x="167.5" y="216.1">GPIO37</text>
<text x="175.3" y="219.9">48</text>
<text x="175.3" y="217.3">47</text>
<text x="161.6" y="226.2">GPIO41_ADC1</text>
<text x="161.6" y="223.7">GPIO40_ADC0</text>
<text x="175.3" y="227.5">53</text>
<text x="175.3" y="224.9">52</text>
<text x="175.3" y="222.4">49</text>
<text x="387.9" y="226.2">A1B12</text>
<text x="394.5" y="227.5">GND</text>
<text x="161.6" y="233.8">GPIO44_ADC4</text>
<text x="161.6" y="231.3">GPIO43_ADC3</text>
<text x="161.6" y="228.8">GPIO42_ADC2</text>
<text x="175.3" y="232.6">55</text>
<text x="175.3" y="230">54</text>
<text x="388.9" y="228.8">A4B9</text>
<text x="391.2" y="231.3">B8</text>
<text x="391.2" y="233.8">A5</text>
<text x="394.5" y="230">VBUS</text>
<text x="394.5" y="232.6">SBU2</text>
<text x="161.6" y="238.9">GPIO46_ADC6</text>
<text x="161.6" y="236.4">GPIO45_ADC5</text>
<text x="175.3" y="237.6">57</text>
<text x="175.3" y="235.1">56</text>
<text x="310.3" y="235.6" transform="rotate(-90 310.3 235.6)">1</text>
<text x="315.4" y="235.6" transform="rotate(-90 315.4 235.6)">2</text>
<text x="320.5" y="235.6" transform="rotate(-90 320.5 235.6)">3</text>
<text x="391.2" y="236.4">B7</text>
<text x="391.2" y="238.9">A6</text>
<text x="394.5" y="235.1">CC1</text>
<text x="394.5" y="237.6">DN2</text>
<text x="161.6" y="241.5">GPIO47_ADC7</text>
<text x="175.3" y="240.2">58</text>
<text x="337.8" y="242.7">1</text>
<text x="337.8" y="245.3">2</text>
<text x="339.9" y="244">1</text>
<text x="391.2" y="241.5">A7</text>
<text x="391.2" y="244">B6</text>
<text x="394.5" y="240.2">DP1</text>
<text x="394.5" y="242.7">DN1</text>
<text x="394.5" y="245.3">DP2</text>
<text x="337.8" y="247.8">3</text>
<text x="337.8" y="250.3">4</text>
<text x="339.9" y="246.5">2</text>
<text x="339.9" y="249.1">3</text>
<text x="339.9" y="251.6">4</text>
<text x="388.9" y="251.6">B4A9</text>
<text x="391.2" y="246.5">A8</text>
<text x="391.2" y="249.1">B5</text>
<text x="394.5" y="247.8">SBU1</text>
<text x="394.5" y="250.3">CC2</text>
<text x="403.2" y="247.5">EH</text>
<text x="403.2" y="250.1">EH</text>
<text x="406.3" y="246.5">4</text>
<text x="406.3" y="249.1">3</text>
<text x="406.3" y="251.6">2</text>
<text x="337.8" y="252.9">0</text>
<text x="339.9" y="254.2">0</text>
<text x="387.9" y="254.2">B1A12</text>
<text x="394.5" y="252.9">VBUS</text>
<text x="394.5" y="255.4">GND</text>
<text x="403.2" y="252.6">EH</text>
<text x="403.2" y="255.2">EH</text>
<text x="406.3" y="254.2">1</text>
<text x="154.1" y="263.1" transform="rotate(-90 154.1 263.1)">81</text>
<text x="155.1" y="260.5" transform="rotate(-90 155.1 260.5)">GND</text>
<text x="156.6" y="263.1" transform="rotate(-90 156.6 263.1)">62</text>
<text x="157.7" y="260.5" transform="rotate(-90 157.7 260.5)">VREG_PGND</text>
<text x="248.1" y="259.9" transform="rotate(-90 248.1 259.9)">1</text>
<text x="249.1" y="262.8" transform="rotate(-90 249.1 262.8)">1</text>
<text x="250.6" y="259.9" transform="rotate(-90 250.6 259.9)">2</text>
<text x="251.6" y="262.8" transform="rotate(-90 251.6 262.8)">2</text>
<text x="253.2" y="259.9" transform="rotate(-90 253.2 259.9)">3</text>
<text x="254.2" y="262.8" transform="rotate(-90 254.2 262.8)">3</text>
<text x="248.1" y="277.7" transform="rotate(-90 248.1 277.7)">1</text>
<text x="249.1" y="280.5" transform="rotate(-90 249.1 280.5)">1</text>
<text x="250.6" y="277.7" transform="rotate(-90 250.6 277.7)">2</text>
<text x="251.6" y="280.5" transform="rotate(-90 251.6 280.5)">2</text>
<text x="253.2" y="277.7" transform="rotate(-90 253.2 277.7)">3</text>
<text x="254.2" y="280.5" transform="rotate(-90 254.2 280.5)">3</text>
<text x="206.2" y="286.3" transform="rotate(-90 206.2 286.3)">13</text>
<text x="208.7" y="286.3" transform="rotate(-90 208.7 286.3)">12</text>
<text x="191.6" y="289.6">7</text>
<text x="191.6" y="292.1">8</text>
<text x="194.9" y="290.6">DAT0(D0)</text>
<text x="194.9" y="293.1">DAT1(RSV)</text>
<text x="207.2" y="292.7" transform="rotate(-90 207.2 292.7)">GND</text>
<text x="209.7" y="292.7" transform="rotate(-90 209.7 292.7)">GND</text>
<text x="212.4" y="290.6">VDD</text>
<text x="218.6" y="289.6">4</text>
<text x="191.6" y="294.7">1</text>
<text x="191.6" y="297.2">2</text>
<text x="194.9" y="295.7">DAT2(RSV)</text>
<text x="194.9" y="298.2">CDDAT3(CS)</text>
<text x="218.6" y="299.8">9</text>
<text x="248.1" y="298" transform="rotate(-90 248.1 298)">1</text>
<text x="250.6" y="298" transform="rotate(-90 250.6 298)">2</text>
<text x="253.2" y="298" transform="rotate(-90 253.2 298)">3</text>
<text x="191.6" y="302.3">3</text>
<text x="191.6" y="304.8">5</text>
<text x="194.9" y="303.3">CMD(DI)</text>
<text x="194.9" y="305.8">CLK(SCLK)</text>
<text x="212.6" y="305.9">VSS</text>
<text x="213.6" y="300.8">CD</text>
<text x="218.6" y="304.8">6</text>
<text x="249.1" y="300.9" transform="rotate(-90 249.1 300.9)">1</text>
<text x="251.6" y="300.9" transform="rotate(-90 251.6 300.9)">2</text>
<text x="254.2" y="300.9" transform="rotate(-90 254.2 300.9)">3</text>
<text x="206.2" y="311.7" transform="rotate(-90 206.2 311.7)">10</text>
<text x="207.2" y="307.3" transform="rotate(-90 207.2 307.3)">GND</text>
<text x="208.7" y="311.7" transform="rotate(-90 208.7 311.7)">11</text>
<text x="209.7" y="307.3" transform="rotate(-90 209.7 307.3)">GND</text>
<text x="248.1" y="315.8" transform="rotate(-90 248.1 315.8)">1</text>
<text x="250.6" y="315.8" transform="rotate(-90 250.6 315.8)">2</text>
<text x="253.2" y="315.8" transform="rotate(-90 253.2 315.8)">3</text>
<text x="249.1" y="318.6" transform="rotate(-90 249.1 318.6)">1</text>
<text x="251.6" y="318.6" transform="rotate(-90 251.6 318.6)">2</text>
<text x="254.2" y="318.6" transform="rotate(-90 254.2 318.6)">3</text>
</g>
<g font-size="1.6" fill="#000080">
<text x="257.7" y="106.6">U3</text>
<text x="257.7" y="123.6">C125972</text>
<text x="419" y="120.6">CN1</text>
<text x="419" y="132.4">C428721</text>
<text x="439.3" y="182.8">R6</text>
<text x="439.3" y="189.6">C11660</text>
<text x="294.5" y="218.4">R10</text>
<text x="294.5" y="225.2">C500740</text>
<text x="356.7" y="226">D2</text>
<text x="356.7" y="234">C112424</text>
</g>
</svg>
